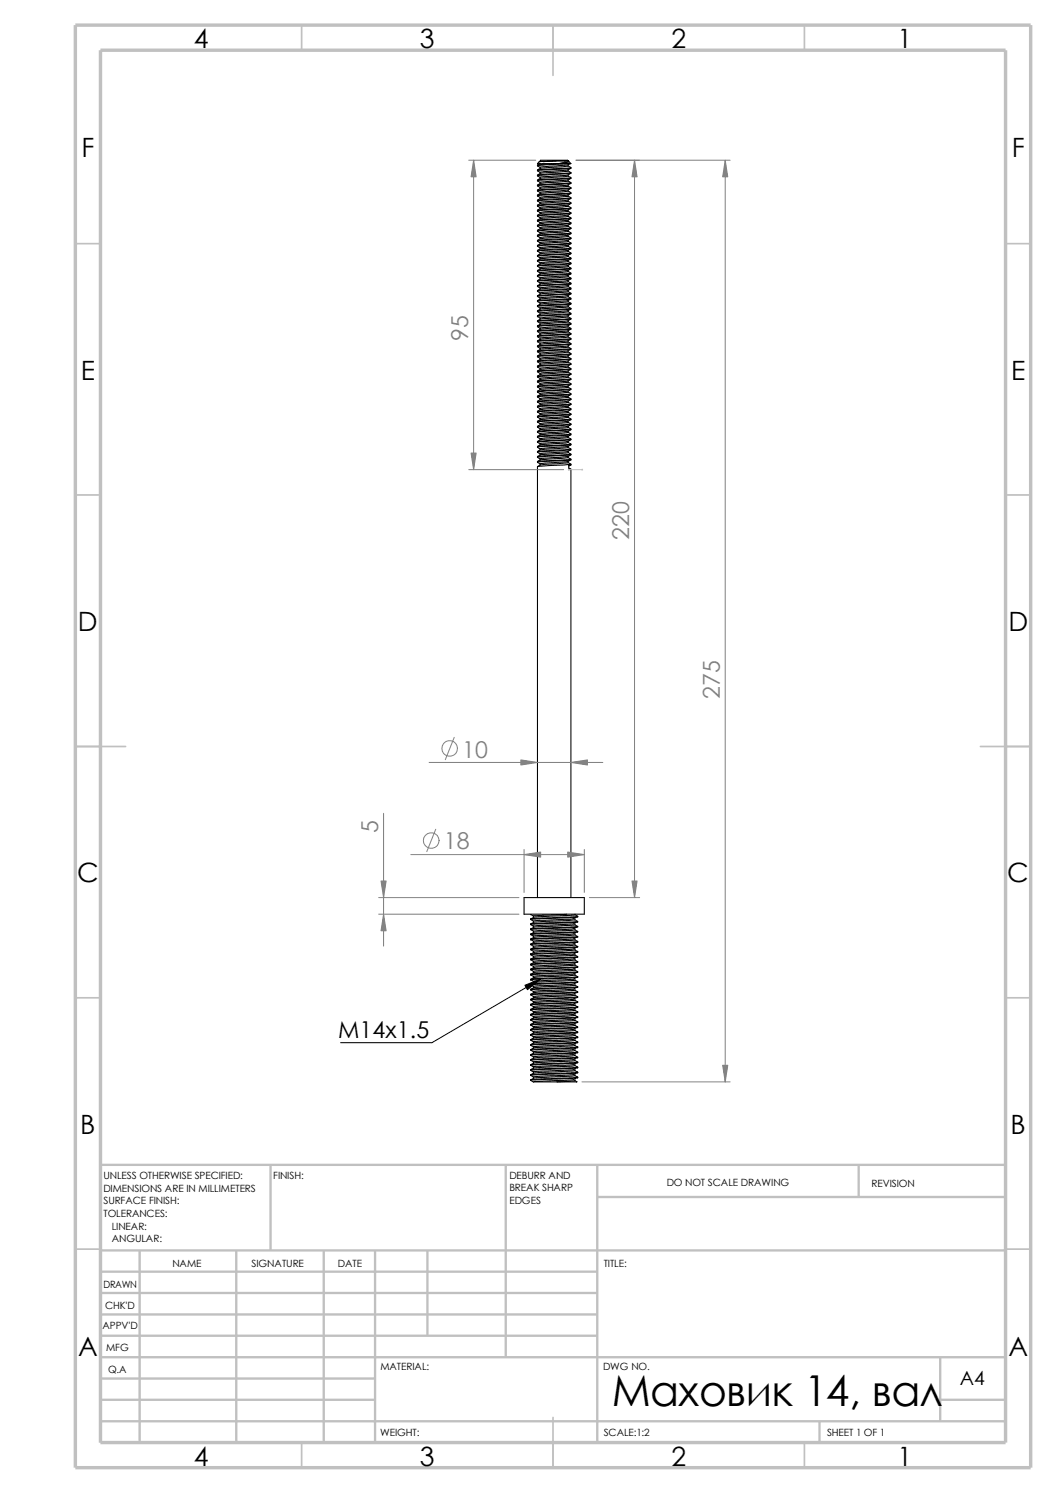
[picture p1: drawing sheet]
<svg xmlns="http://www.w3.org/2000/svg" width="210mm" height="297mm" viewBox="0 0 210 297" stroke-linecap="round" stroke-linejoin="round" font-family="sans-serif">
<g fill="none" stroke="#c0c0c0" stroke-width=".34">
<path d="M60 5v5M110 5v10M160 5v5M15 48.5h5M200 48.5h5M15 98.5h5M200 98.5h5M15 148.5h10M195 148.5h10M15 198.5h5M200 198.5h5M15 248.5h5"/>
<path d="M200 248.5h5M60 287v5M110 282v10M160 287v5"/>
</g>
<g fill="none" stroke="#c0c0c0" stroke-width=".47">
<path d="M53.8 231.7v17.1M100.6 231.7v38.3M118.8 238.1h81.2M118.8 231.7v55.3M170.8 231.7v6.4M200 231.7h-180v55.3M20 257.2h98.8M20 253h98.8M20 248.8h180M27.8 248.8v38.2M47 248.8v38.2M64.4 248.8v38.2"/>
<path d="M74.6 248.8v38.2M85 248.8v16.9M20 278.5h54.6M20 270h180M20 274.2h54.6M20 261.5h98.8M20 265.7h98.8M187 278.5h13M187 270v12.7M20 282.7h180M163 282.7v4.3"/>
</g>
<path d="M15 5h190v287h-190zM20 10h180v277h-180z" fill="none" stroke="#c0c0c0" stroke-width=".68" stroke-linecap="butt"/>
<g fill="none" stroke="#000" stroke-width=".21">
<path d="M106.9 33l.5 .3v.2M106.9 34l.5 .3v.2M106.9 35l.5 .3v.2M106.9 37l.5 .3M106.9 38l.5 .3v.2M106.9 40l.5 .3M106.9 32.9v.1M106.9 37.8v.2M106.9 33h.1M106.9 34h.1M106.9 35h.1M106.9 37h.1"/>
<path d="M106.9 38h.1M106.9 40h.1M106.9 36l.5 .3v.2M106.9 39l.5 .3v.2M107.2 32.2l-.3 .4h4.2M107.4 37.3v.2M107.4 33.5l-.5 .3v.2M107.4 34.5l-.5 .5M107.4 35.5l-.5 .3M107.4 36.5l-.5 .5M107.4 37.5l-.5 .3M107.4 39.5l-.5 .5"/>
<path d="M107.4 32.5l-.5 .3M110.6 32l-3.3 .2M110.6 32l-2.5 .2M110.6 32h2.4M111.1 32.6h2M111.1 32.6l-4.2 .3M112.9 33l-5.4 .5M112.9 35l-5.4 .5M112.9 36l-5.4 .5M112.9 38l-5.4 .5M112.9 39l-5.4 .5M112.9 33.8l-5.5 .5"/>
<path d="M112.9 34.8l-5.5 .5M112.9 35.8l-5.5 .5M112.9 36.8l-5.5 .5M112.9 38.8l-5.5 .5M112.9 39.8l-5.5 .5M113 33l.5 .3v.1M113 34l.5 .5M113 35l.5 .3M113 36l.5 .3v.1M113 37l.5 .5M113 38l.5 .3v.2M113 39l.5 .3v.2"/>
<path d="M113 36.8l.5-.3-6.6 .5M113 33v-.2l-5.6 .5M113 33.8l-.1 .3-5.4 .4M113 34.8v.2M113 35.8v.2M113 36.8l-.1 .3-5.4 .4M113 37.8v.2M113 38.8v.2M113 39.8v.2M113 32l-.1-.1h-4.8a.68 .68 0 0 0-.8 .3M113 32h.1M113.1 32l-.1 .2-1.9 .4"/>
<path d="M113.1 32l.4 .5M113.1 32.6l-6.2 .4M113.5 32.5l-.5 .3M113.5 32.5l-.4 .1M113.5 32.5l-.1 .1M113.5 33.3l-6.6 .5M113.5 34.3l-6.6 .5M113.5 35.3l-6.6 .6M113.5 36.3l-6.6 .5M113.5 37.3l-6.6 .5M113.5 38.4l-6.6 .4M113.5 39.3l-6.6 .5"/>
<path d="M113.5 38.5l-6.6 .4v-.1l.5-.3M113.5 39.5l-.5 .3M113.5 38.5l-.5 .3M113.5 37.5a5.8 5.8 0 0 1-3.3 .5l-2.8 .3M113.5 35.5l-.5 .3M113.5 34.5l-.5 .3M113.5 33.5l-.5 .3M113.5 33.5l-6.6 .5M113.5 34.5l-6.6 .5M113.5 35.5l-6.6 .4M113.5 37.5l-6.6 .5M113.5 39.5l-6.6 .5"/>
<path d="M113.5 35.3v.2M106.9 41l.5 .3v.2M106.9 43l.5 .3v.2M106.9 45l.5 .3M106.9 46l.5 .3v.2M106.9 48l.5 .3v.2M106.9 49l.5 .3v.2M106.9 51l.5 .3v.2M106.9 53l.5 .3M106.9 54l.5 .3v.2M106.9 56l.5 .3v.2M106.9 57l.5 .3v.2"/>
<path d="M106.9 58l.5 .3v.2M106.9 59l.5 .3v.2M106.9 60l.5 .3v.2M106.9 40.9v.1M106.9 45.8v.2M106.9 48.9v.1M106.9 53.8v.2M106.9 41h.1M106.9 43h.1M106.9 45h.1M106.9 46h.1M106.9 48h.1"/>
<path d="M106.9 49h.1M106.9 51h.1M106.9 53h.1M106.9 54h.1M106.9 56h.1M106.9 57h.1M106.9 58h.1M106.9 59h.1M106.9 60h.1M106.9 44l.5 .3v.2M106.9 52l.5 .3v.2M107.4 40.3v.2"/>
<path d="M107.4 45.3v.2M107.4 53.3v.2M107.4 40.5l-.5 .3M107.4 41.5l-.5 .3v.2l.5 .3v.2M107.4 42.5l-.5 .5M107.4 44.5l-.5 .5M107.4 45.5l-.5 .3M107.4 46.5l-.5 .3v.2l.5 .3v.2M107.4 47.5l-.5 .5M107.4 48.5l-.5 .3M107.4 49.5l-.5 .3v.2M107.4 50.5l-.5 .5"/>
<path d="M107.4 52.5l-.5 .5M107.4 53.5l-.5 .3M107.4 54.5l-.5 .3v.2l.5 .3v.2M107.4 55.5l-.5 .5M107.4 56.5l-.5 .3v.2M107.4 57.5l-.5 .5M107.4 58.5l-.5 .5M107.4 59.5l-.5 .3v.1M112.9 40l-5.4 .5M112.9 41l-5.4 .5M112.9 42l-5.4 .5M112.9 43l-5.4 .5"/>
<path d="M112.9 44l-5.4 .5M112.9 46l-5.4 .5M112.9 47l-5.4 .5M112.9 48l-5.4 .5M112.9 49l-5.4 .5M112.9 50l-5.4 .5M112.9 51l-5.4 .5M112.9 52l-5.4 .5M112.9 54l-5.4 .5M112.9 55l-5.4 .5M112.9 56l-5.4 .5M112.9 57l-5.4 .5"/>
<path d="M112.9 59l-5.4 .5M112.9 41.8l-5.5 .5M112.9 42.8l-5.5 .5M112.9 43.8l-5.5 .5M112.9 44.8l-5.5 .5M112.9 46.8l-5.5 .5M112.9 47.8l-5.5 .5M112.9 49.8l-5.5 .5M112.9 50.8l-5.5 .5M112.9 51.8l-5.5 .5M112.9 52.8l-5.5 .5M112.9 54.8l-5.5 .5"/>
<path d="M112.9 55.8l-5.5 .5M112.9 57.8l-5.5 .5M112.9 58.8l-5.5 .5M112.9 59.8l-5.5 .5M113 40l.5 .3v.2M113 41l.5 .3v.1M113 42l.5 .5M113 43l.5 .3M113 44l.5 .3v.1M113 45l.5 .5M113 46l.5 .3M113 47l.5 .3v.2"/>
<path d="M113 48l.5 .3M113 49l.5 .3v.1M113 50l.5 .5M113 51l.5 .3M113 52l.5 .3-.5 .5M113 53l.5 .5M113 54l.5 .3M113 55l.5 .3v.2M113 56l.5 .3M113 57l.5 .3v.1M113 58l.5 .5M113 59l.5 .3"/>
<path d="M113 57.8l.5-.3-6.6 .5M113 54.8l.5-.3-6.6 .4M113 49.8l.5-.3-6.6 .5 .5 .3v.2M113 44.8l.5-.3-6.6 .5M113 40.8v.2M113 41.8v.2M113 42.8v.2M113 43.8v.2M113 44.8l-.1 .3-5.4 .4M113 45.8v.2M113 46.8v.2M113 47.8v.2"/>
<path d="M113 48.8v.2M113 49.8v.2M113 50.8v.2M113 51.8v.2M113 52.8l-.1 .3-5.4 .4M113 53.8v.2M113 54.8v.2M113 55.8v.2M113 56.8v.2M113 57.8l-.1 .3-5.4 .4M113 58.8v.2M113 59.8v.2"/>
<path d="M113.5 40.3l-6.6 .6M113.5 41.3l-6.6 .5M113.5 42.3l-6.6 .5M113.5 43.3l-6.6 .5M113.5 44.3l-6.6 .5M113.5 45.3l-6.6 .5M113.5 46.4l-6.6 .4M113.5 47.3l-6.6 .5M113.5 48.3l-6.6 .6M113.5 49.3l-6.6 .5M113.5 50.3l-6.6 .5M113.5 51.4l-6.6 .4"/>
<path d="M113.5 52.3l-6.6 .5M113.5 53.3l-6.6 .5M113.5 54.4l-6.6 .4M113.5 55.3l-6.6 .5M113.5 56.3l-6.6 .6M113.5 57.3l-6.6 .5M113.5 58.3l-6.6 .5M113.5 59.4l-6.6 .4M113.5 43.5l-6.6 .4v-.1l.5-.3M113.5 51.5l-6.6 .4v-.1l.5-.3M113.5 59.5l-.5 .3M113.5 58.5l-.5 .3"/>
<path d="M113.5 56.5l-.5 .3-5.6 .5M113.5 55.5l-.5 .3M113.5 53.5a5.8 5.8 0 0 1-3.3 .5l-2.8 .3M113.5 51.5l-.5 .3M113.5 50.5l-.5 .3M113.5 48.5l-.5 .3-5.6 .5M113.5 47.5l-.5 .3M113.5 46.5l-.5 .3M113.5 45.5a5.8 5.8 0 0 1-3.3 .5l-2.8 .3M113.5 43.5l-.5 .3M113.5 42.5l-.5 .3M113.5 41.5l-.5 .3"/>
<path d="M113.5 40.5l-.5 .3-5.6 .5M113.5 40.5l-6.6 .5M113.5 41.5l-6.6 .5M113.5 42.5l-6.6 .5M113.5 45.5l-6.6 .5M113.5 46.5l-6.6 .4M113.5 47.5l-6.6 .5M113.5 48.5l-6.6 .5M113.5 50.5l-6.6 .5M113.5 52.5l-6.6 .5M113.5 53.5l-6.6 .5M113.5 55.5l-6.6 .5"/>
<path d="M113.5 56.5l-6.6 .5M113.5 58.5l-6.6 .5M113.5 59.5l-6.6 .4M113.5 43.3v.2M113.5 46.4v.1M113.5 48.3v.2M113.5 51.4v.1M113.5 54.4h.1M113.5 56.3v.2M113.5 59.4v.1M106.9 61l.5 .3M106.9 62l.5 .3v.2"/>
<path d="M106.9 64l.5 .3v.2M106.9 65l.5 .3v.2M106.9 66l.5 .3v.2M106.9 67l.5 .3v.2M106.9 68l.5 .3v.2M106.9 69l.5 .3M106.9 70l.5 .3v.2M106.9 72l.5 .3v.2M106.9 73l.5 .3v.2M106.9 74l.5 .3v.2M106.9 75l.5 .3v.2M106.9 77l.5 .3"/>
<path d="M106.9 78l.5 .3v.2M106.9 80l.5 .3v.2M106.9 61.8v.2M106.9 69.8v.2M106.9 72.9v.1M106.9 74.8v.2M106.9 77.9v.1M106.9 61h.1M106.9 62h.1M106.9 64h.1M106.9 65h.1M106.9 66h.1"/>
<path d="M106.9 67h.1M106.9 68h.1M106.9 69h.1M106.9 70h.1M106.9 72h.1M106.9 73h.1M106.9 74h.1M106.9 75h.1M106.9 77h.1M106.9 78h.1M106.9 80h.1M106.9 76l.5 .3v.2"/>
<path d="M107.4 61.3v.2M107.4 69.3v.2M107.4 77.3v.2M107.4 60.5l-.5 .5M107.4 61.5l-.5 .3M107.4 62.5l-.5 .3v.2l.5 .3v.2M107.4 63.5l-.5 .5M107.4 64.5l-.5 .3v.2M107.4 65.5l-.5 .5M107.4 66.5l-.5 .3v.2M107.4 67.5l-.5 .3v.1M107.4 68.5l-.5 .5"/>
<path d="M107.4 69.5l-.5 .3M107.4 70.5l-.5 .3v.2l.5 .3v.2M107.4 71.5l-.5 .5M107.4 72.5l-.5 .3M107.4 73.5l-.5 .5M107.4 74.5l-.5 .3M107.4 76.5l-.5 .5M107.4 77.5l-.5 .3M107.4 78.5l-.5 .3v.2l.5 .3v.2M107.4 79.5l-.5 .5M112.9 60l-5.4 .5M112.9 62l-5.4 .5"/>
<path d="M112.9 63l-5.4 .5M112.9 64l-5.4 .5M112.9 65l-5.4 .5M112.9 67l-5.4 .5M112.9 68l-5.4 .5M112.9 69l-5.4 .5M112.9 70l-5.4 .5M112.9 71l-5.4 .5M112.9 72l-5.4 .5M112.9 73l-5.4 .5M112.9 75l-5.4 .5M112.9 76l-5.4 .5"/>
<path d="M112.9 77l-5.4 .5M112.9 78l-5.4 .5M112.9 79l-5.4 .5M112.9 60.8l-5.5 .5M112.9 62.8l-5.5 .5M112.9 63.8l-5.5 .5M112.9 65.8l-5.5 .5M112.9 66.8l-5.5 .5M112.9 67.8l-5.5 .5M112.9 68.8l-5.5 .5M112.9 70.8l-5.5 .5M112.9 71.8l-5.5 .5"/>
<path d="M112.9 72.8l-5.5 .5M112.9 73.8l-5.5 .5M112.9 74.8l-5.5 .5M112.9 75.8l-5.5 .5M112.9 76.8l-5.5 .5M112.9 78.8l-5.5 .5M112.9 79.8l-5.5 .5M113 60l.5 .3v.2M113 61l.5 .5M113 62l.5 .3M113 63l.5 .3v.2M113 64l.5 .3"/>
<path d="M113 65l.5 .3v.1M113 66l.5 .5M113 67l.5 .3M113 68l.5 .3v.2M113 69l.5 .5M113 70l.5 .3v.1M113 71l.5 .3v.2M113 72l.5 .3M113 73l.5 .3v.1M113 74l.5 .5M113 75l.5 .3M113 76l.5 .3v.2"/>
<path d="M113 77l.5 .5M113 78l.5 .3v.1M113 79l.5 .3v.2M113 78.8l.5-.3-6.6 .5M113 73.8l.5-.3-6.6 .5M113 70.8l.5-.3-6.6 .5M113 65.8l.5-.3-6.6 .5M113 62.8l.5-.3-6.6 .4M113 60.8l-.1 .3-5.4 .4M113 61.8v.2M113 62.8v.2M113 63.8v.2"/>
<path d="M113 64.8v.2M113 65.8l-.1 .3-5.4 .4M113 66.8v.2M113 67.8v.2M113 68.8v.2M113 69.8v.2M113 70.8v.2M113 71.8v.2M113 72.8v.2M113 73.8l-.1 .3-5.4 .4M113 74.8v.2M113 75.8v.2"/>
<path d="M113 76.8v.2M113 77.8v.2M113 78.8v.2M113 79.8v.2M113.5 60.3l-6.6 .5M113.5 61.3l-6.6 .5M113.5 62.4l-6.6 .4M113.5 63.3l-6.6 .5M113.5 64.3l-6.6 .6M113.5 65.3l-6.6 .5M113.5 66.3l-6.6 .5M113.5 67.4l-6.6 .4"/>
<path d="M113.5 68.3l-6.6 .5M113.5 69.3l-6.6 .5M113.5 70.3l-6.6 .5M113.5 71.3l-6.6 .5M113.5 72.3l-6.6 .6M113.5 73.3l-6.6 .5M113.5 74.3l-6.6 .5M113.5 75.4l-6.6 .4M113.5 76.3l-6.6 .5M113.5 77.3l-6.6 .6M113.5 78.3l-6.6 .5M113.5 79.3l-6.6 .5"/>
<path d="M113.5 75.5l-6.6 .4v-.1l.5-.3M113.5 79.5l-.5 .3M113.5 77.5a5.8 5.8 0 0 1-3.3 .5l-2.8 .3M113.5 76.5l-.5 .3M113.5 75.5l-.5 .3M113.5 74.5l-.5 .3M113.5 72.5l-.5 .3M113.5 71.5l-.5 .3M113.5 69.5a5.8 5.8 0 0 1-3.3 .5l-2.8 .3M113.5 68.5l-.5 .3M113.5 67.5l-.5 .3M113.5 66.5l-.5 .3"/>
<path d="M113.5 64.5l-.5 .3-5.6 .5M113.5 63.5l-.5 .3M113.5 61.5a5.8 5.8 0 0 1-3.3 .5l-2.8 .3M113.5 60.5l-.5 .3M113.5 60.5l-6.6 .5M113.5 61.5l-6.6 .5M113.5 63.5l-6.6 .5M113.5 64.5l-6.6 .5M113.5 66.5l-6.6 .5M113.5 67.5l-6.6 .4M113.5 68.5l-6.6 .5M113.5 69.5l-6.6 .5"/>
<path d="M113.5 71.5l-6.6 .5M113.5 72.5l-6.6 .5M113.5 74.5l-6.6 .5M113.5 76.5l-6.6 .5M113.5 77.5l-6.6 .5M113.5 79.5l-6.6 .5M113.5 62.4h.1M113.5 64.3v.2M113.5 67.4v.1M113.5 72.3v.2M113.5 75.4v.1M106.9 82l.5 .3v.2"/>
<path d="M106.9 83l.5 .3v.2M106.9 85l.5 .3M106.9 86l.5 .3v.2M106.9 88l.5 .3v.2M106.9 90l.5 .3M106.9 91l.5 .3v.2M106.9 82.8v.2M106.9 85.9v.1M106.9 90.8v.2M106.9 82h.1M106.9 83h.1M106.9 85h.1"/>
<path d="M106.9 86h.1M106.9 88h.1M106.9 90h.1M106.9 91h.1M106.9 81l.5 .3v.2M106.9 84l.5 .3v.2M106.9 89l.5 .3v.2M106.9 92l.5 .3v.2M107.4 85.3v.2M107.4 90.3v.2M107.4 80.5l-.5 .3M107.4 81.5l-.5 .5"/>
<path d="M107.4 82.5l-.5 .3M107.4 84.5l-.5 .5M107.4 85.5l-.5 .3M107.4 86.5l-.5 .3v.2l.5 .3v.2M107.4 87.5l-.5 .5M107.4 88.5l-.5 .3M107.4 89.5l-.5 .5M107.4 90.5l-.5 .3M107.4 92.5l-.5 .3v85.8M112.9 80l-5.4 .5M112.9 81l-5.4 .5M112.9 83l-5.4 .5"/>
<path d="M112.9 84l-5.4 .5M112.9 85l-5.4 .5M112.9 86l-5.4 .5M112.9 87l-5.4 .5M112.9 88l-5.4 .5M112.9 89l-5.4 .5M112.9 91l-5.4 .5M112.9 92l-5.4 .5M112.9 80.8l-5.5 .5M112.9 81.8l-5.5 .5M112.9 82.8l-5.5 .5M112.9 83.8l-5.5 .5"/>
<path d="M112.9 84.8l-5.5 .5M112.9 86.8l-5.5 .5M112.9 87.8l-5.5 .5M112.9 88.8l-5.5 .5M112.9 89.8l-5.5 .5M112.9 91.8l-5.5 .5M113 80l.5 .3M113 81l.5 .3v.1M113 82l.5 .5M113 83l.5 .3v.2M113 84l.5 .3v.2M113 85l.5 .3"/>
<path d="M113 86l.5 .3v.1M113 87l.5 .3v.2M113 88l.5 .3M113 89l.5 .3v.2M113 90l.5 .5M113 91l.5 .3v.2M113 92l.5 .3v.2M113 89.8l.5-.3-6.6 .5M113 81.8l.5-.3-6.6 .5M113 80.8v.2M113 81.8l-.1 .3-5.4 .4M113 82.8v.2"/>
<path d="M113 83.8v.2M113 84.8v.2M113 85.8v.2M113 86.8v.2M113 87.8v.2M113 88.8v.2M113 89.8l-.1 .3-5.4 .4M113 90.8v.2M113 91.8v.2M113.1 93.1l.4 .2v85.3M113.1 92.7l.4-.2h-.4v.9l.4-.1M113.5 80.3l-6.6 .6"/>
<path d="M113.5 81.3l-6.6 .5M113.5 82.3l-6.6 .5M113.5 83.4l-6.6 .4M113.5 84.3l-6.6 .5M113.5 85.3l-6.6 .6M113.5 86.3l-6.6 .5M113.5 87.3l-6.6 .5M113.5 88.3l-6.6 .6M113.5 89.3l-6.6 .5M113.5 90.3l-6.6 .5M113.5 91.4l-6.6 .4M113.5 92.3l-6.6 .5"/>
<path d="M113.5 83.5l-6.6 .4v-.1l.5-.3M113.5 91.5l-6.6 .4v-.1l.5-.3M113.5 91.5l-.5 .3M113.5 90.5a5.8 5.8 0 0 1-3.3 .5l-2.8 .3M113.5 88.5l-.5 .3M113.5 87.5l-.5 .3M113.5 86.5l-.5 .3M113.5 85.5l-.5 .3-5.6 .5M113.5 84.5l-.5 .3M113.5 83.5l-.5 .3M113.5 82.5l-.5 .3M113.5 80.5l-.5 .3"/>
<path d="M113.5 80.5l-6.6 .4M113.5 82.5l-6.6 .5M113.5 84.5l-6.6 .5M113.5 85.5l-6.6 .5M113.5 86.5l-6.6 .5M113.5 87.5l-6.6 .5M113.5 88.5l-6.6 .4M113.5 90.5l-6.6 .5M113.5 80.3v.2M113.5 85.3v.2M113.5 88.3v.2M113.5 92.5h.1"/>
<path d="M104.2 178.6h12v3.3h-12zM105.5 199.9l.6 .3M105.5 198.9l.6 .4M105.5 198l.6 .2v.3M105.5 196.9l.6 .3v.3M105.5 195.9l.6 .4v.2M105.5 194.9l.6 .3v.3M105.5 193.9l.6 .3M105.5 192.9l.6 .4M105.5 191.9l.6 .3M105.5 190.9l.6 .4M105.5 189.9l.6 .3"/>
<path d="M105.5 188.9l.6 .3M105.5 187.9l.6 .4M105.5 186.9l.6 .3M105.5 185.9l.6 .3v.3M105.5 185l.6 .3v.2M105.5 183.9l.6 .3v.3M105.5 182.9l.6 .4M105.5 181.9l.6 .3v.3M105.5 184.8l9.4-.5v.1l-.8 .1-8.5 .4zM105.5 181.9h.1M105.5 182.8v.1M105.5 183.8v.1"/>
<path d="M105.5 185.8v.1M105.5 186.8v.1M105.5 188.8v.1M105.5 190.8v.1M105.5 191.8v.1M105.5 193.8v.1M105.5 194.8v.1M105.5 196.8v.1M105.5 198.8v.1M105.5 199.8v.1M105.5 191.9h.1M105.5 190.9h.1"/>
<path d="M105.5 186.9h.1M105.5 192.8l9.4-.5v.1l-1.6 .2-7.7 .3zM106.1 199.2v.3M106.1 194.2v.3M106.1 193.3v.2M106.1 192.2v.3M106.1 190.2v.3M106.1 189.2v.3M106.1 188.3v.2M106.1 187.2v.3M106.1 183.2v.3M106.1 199.5l-.5 .3"/>
<path d="M106.1 191.5l-.5 .3M106.1 183.5l-.5 .3M112.7 181.9l-6.6 .3M114 198.8l-7.9 .4M114 197.8l-7.9 .4M114 196.8l-7.9 .4M114 195.8l-7.9 .5M114 194.8l-7.9 .4M114 184.8l-7.9 .5M114 183.8l-7.9 .4M114 182.8l-7.9 .4M114 190.8l-7.5 .4h-.4v.3"/>
<path d="M114 193.8l-7.9 .4M114 192.8l-7.9 .5M114 191.8l-7.9 .4M114.3 200l-7.9 .4-.8 .4M114.3 198l-7.9 .4-.3 .1-.5 .3M114.3 197l-7.2 .4-1 .1-.5 .3M114.3 196l-7.9 .4-.3 .1-.5 .3M114.3 195l-7.9 .4-.8 .4M114.3 194l-7.2 .4-1 .1-.5 .3M114.3 193l-7.9 .4-.3 .1-.5 .3M114.3 192l-7.9 .4-.8 .4M114.3 190l-7.9 .4-.3 .1-.5 .3"/>
<path d="M114.3 189l-7.2 .4-1 .1-.5 .3M114.3 188l-7.9 .4-.3 .1-.5 .3M114.3 187l-7.9 .4-.8 .4M114.3 186l-7.2 .4-1 .1-.5 .3M114.3 185l-7.9 .4-.3 .1-.5 .3M114.3 184l-7.9 .4-.8 .4M114.3 182l-7.9 .4-.3 .1-.5 .3M114.3 199l-8.2 .5M114.3 191l-8.2 .5M114.3 183l-8.2 .5M114.3 199.7v.3l.6 .3M114.3 198.8v.2l.6 .4"/>
<path d="M114.3 197.7v.3l.6 .3v.1l-9.3 .5M114.3 196.7v.3l.6 .3M114.3 195.7v.3l.6 .3M114.3 194.7v.3l.6 .3M114.3 193.7v.3l.6 .4-9.4 .5M114.3 192.7v.3l.6 .3v.2l-9.3 .4M114.3 191.7v.3l.6 .3M114.3 190.8v.2l.6 .3M114.3 189.7v.3l.6 .3v.2l-9.3 .4M114.3 188.7v.3l.6 .3M114.3 187.7v.3l.6 .3M114.3 186.7v.3l.6 .3"/>
<path d="M114.3 185.7v.3l.6 .3M114.3 184.7v.3l.6 .3v.1M114.3 183.7v.3l.6 .3M114.3 183l.6 .4-9.4 .5M114.3 181.9v.1l.6 .3M114.3 182.8v.2M114.5 199.5a1.48 1.48 0 0 1-1.5 .4l-6.9 .3M114.5 198.5l-.5 .3M114.5 197.5l-.5 .3M114.5 196.5l-.5 .3M114.5 195.5l-.5 .3M114.5 194.5l-.5 .3"/>
<path d="M114.5 193.5l-.5 .3M114.5 192.5l-.5 .3M114.5 191.5l-.5 .3M114.5 190.5l-.5 .3M114.5 189.5a1 1 0 0 1-1 .3l-7.4 .4M114.5 188.5l-.2 .1a1.66 1.66 0 0 1-1.4 .3l-6.8 .3M114.5 187.5a5.9 5.9 0 0 1-3.2 .5l-5.2 .3M114.5 186.5l-.5 .3-7.9 .4M114.5 185.5a1.79 1.79 0 0 1-1.5 .4l-6.9 .3M114.5 184.5l-.5 .3M114.5 183.5l-.5 .3M114.5 182.5l-.5 .3"/>
<path d="M114.9 188.3h.1M114.9 182.3h.1M114.9 198.3l-9.3 .5M114.9 194.3l-9.3 .5M114.9 189.3l-9.1 .4-.3 .1v.1M114.9 199.4l-9.4 .5M114.9 188.4l-9.4 .5M114.9 185.4l-9.4 .5M114.9 199.3l-9.4 .5M114.9 193.3l-9.4 .5M114.9 190.3l-9.4 .5M114.9 185.3l-9.4 .5"/>
<path d="M114.9 183.3l-9.4 .5M114.9 197.3v.1l-.7 .1-8.7 .4v-.1l.7-.1 8.7-.4M114.9 196.3l-.2 .2-.9 .1-8.3 .3M114.9 195.3v.2h-.3l-9 .4M114.9 191.3l-.2 .2-1 .1-8.2 .3M114.9 189.3v.1l-.8 .1-8.6 .4M114.9 187.3v.2h-.3l-9.1 .4M114.9 186.3v.1l-.6 .1-8.8 .4M114.9 182.3v.2h-.9l-8.5 .4M114.9 196.3l-9.4 .5M114.9 188.3v.1M114.9 191.3l-9.3 .5"/>
<path d="M114.9 188.3l-9.3 .5M114.9 187.3l-8.1 .4-1.2 .1-.1 .1M114.9 195.3l-8.9 .4-.5 .1v.1M114.9 186.3l-9.4 .5M114.9 182.3l-9.4 .5M105.5 213.9l.6 .3M105.5 212.9l.6 .3v.3M105.5 211.9l.6 .4M105.5 210.9l.6 .3v.3M105.5 209.9l.6 .3v.3M105.5 208.9l.6 .4v.2M105.5 207.9l.6 .3"/>
<path d="M105.5 206.9l.6 .3M105.5 205.9l.6 .3M105.5 204.9l.6 .3M105.5 203.9l.6 .4M105.5 202.9l.6 .3M105.5 201.9l.6 .3M105.5 200.9l.6 .4M105.5 214.9l.6 .4M105.5 201.8v.1M105.5 203.8v.1M105.5 204.8v.1M105.5 206.8v.1"/>
<path d="M105.5 207.8v.1M105.5 209.8v.1M105.5 211.8v.1M105.5 212.8v.1M105.5 214.8v.1M105.5 211.9h.1M105.5 204.9h.1M105.5 202.9h.1M106.1 214.2v.3M106.1 212.2v.3M106.1 208.2v.3M106.1 207.2v.3"/>
<path d="M106.1 206.2v.3M106.1 205.2v.3M106.1 204.3v.2M106.1 203.2v.3M106.1 202.2v.3M106.1 201.3v.2M106.1 200.2v.3M106.1 212.5l-.5 .3M106.1 210.5l-.5 .3M106.1 207.5l-.5 .3M106.1 204.5l-.5 .3M106.1 202.5l-.5 .3"/>
<path d="M110.8 215.2h3.9M114 211.8l-7.9 .4M114 210.8l-7.9 .4M114 209.8l-7.9 .4M114 208.8l-7.9 .5M114 207.8l-7.9 .4M114 206.8l-7.9 .4M114 205.8l-7.9 .4M114 204.8l-7.9 .4M114.3 213l-7.2 .4-1 .1-.5 .3M114.3 211l-7.9 .4-.8 .4M114.3 209l-7.9 .4-.3 .1-.5 .3"/>
<path d="M114.3 208l-7.9 .4-.8 .4M114.3 206l-7.9 .4-.3 .1-.5 .3M114.3 205l-7.2 .4-1 .1-.5 .3M114.3 203l-7.9 .4-.8 .4M114.3 201l-7.9 .4-.3 .1-.5 .3M114.3 214l-7.9 .4-.3 .1-.5 .3M114.3 212l-8.2 .5M114.3 210l-8.2 .5M114.3 207l-8.2 .5M114.3 204l-8.2 .5M114.3 202l-8.2 .5M114.3 215l-3.5 .2"/>
<path d="M114.3 213.7v.3l.6 .3v.2l-9.4 .4M114.3 212.7v.3l.6 .3M114.3 212l.6 .3M114.3 210.7v.3l.6 .3M114.3 209.7v.3l.6 .3M114.3 208.7v.3l.6 .3M114.3 207.7v.3l.6 .3v.1l-9.3 .5M114.3 206.8v.2l.6 .3M114.3 205.7v.3l.6 .3v.2l-9.4 .4M114.3 204.7v.3l.6 .3v.1l-9.4 .5M114.3 204l.6 .4M114.3 202.7v.3l.6 .3"/>
<path d="M114.3 201.7v.3l.6 .3M114.3 200.7v.3l.6 .3v.2l-9.4 .4M114.3 214.8v.2l.4 .2M114.3 211.8v.2M114.3 203.8v.2M114.5 213.5a5.5 5.5 0 0 1-3.1 .5l-5.3 .2M114.5 212.5a1.48 1.48 0 0 1-1.5 .4l-6.9 .3M114.5 211.5l-.5 .3M114.5 210.5l-.5 .3M114.5 209.5l-.5 .3M114.5 208.5l-.5 .3M114.5 207.5l-.5 .3"/>
<path d="M114.5 206.5l-.5 .3M114.5 205.5l-.5 .3M114.5 204.5l-.5 .3M114.5 203.5l-.5 .3-7.9 .5M114.5 202.5l-.2 .1a1.53 1.53 0 0 1-1.4 .3l-6.8 .3M114.5 201.5a5.5 5.5 0 0 1-3.2 .4l-5.2 .3M114.5 200.5a1.86 1.86 0 0 1-1.6 .4l-6.8 .4M114.5 214.5a5.2 5.2 0 0 1-3.2 .4l-5.2 .3h4.7M114.9 213.3h.1M114.9 212.3h.1M114.9 211.3h.1M114.9 207.3h.1"/>
<path d="M114.9 202.3h.1M114.9 205.3l-8.6 .4-.7 .1-.1 .1M114.9 204.4l-9.4 .5M114.9 203.4l-9.4 .5M114.9 214.3l-9.4 .5M114.9 208.3l-8.8 .4-.6 .1v.1M114.9 206.3l-9.4 .5M114.9 204.3l-9.4 .5M114.9 201.3l-9.4 .5M114.9 213.3v.1l-.8 .1-8.6 .4M114.9 212.3l-.1 .2h-.4l-8.9 .4M114.9 211.3a1.08 1.08 0 0 1-1.2 .2l-8.2 .4"/>
<path d="M114.9 210.3l-.2 .2-1.2 .1-8 .2M114.9 209.3l-.1 .2-.9 .1-8.4 .3M114.9 207.3v.1l-.6 .1-8.7 .4M114.9 202.3v.1l-1.4 .2-8 .2M114.9 200.3v.1l-.9 .1-8.4 .4M114.9 203.3v.1M114.9 209.3l-9.3 .5M114.9 203.3l-9.3 .5M114.9 213.3l-8.8 .4-.6 .1v.1M114.9 212.3l-9.4 .5M114.9 211.3l-9.4 .5M114.9 210.3l-9.4 .5"/>
<path d="M114.9 207.3l-9.4 .5M114.9 202.3l-9.4 .5M114.9 200.3l-8.8 .4-.6 .1v.1"/>
</g>
<path d="M113.1 93.4h2.7" fill="none" stroke="#c0c0c0" stroke-width=".2"/>
<g fill="#c0c0c0" stroke="#c0c0c0" stroke-width=".2">
<circle cx="115.8" cy="93.4" r=".08"/>
<circle cx="113.1" cy="93.4" r=".08"/>
</g>
<g fill="none" stroke="#808080" stroke-width=".2">
<path d="M93.2 31.9h13.4M94.2 31.9v61.5M114.6 31.9h30.6M126.2 31.9v146.7M144.2 31.9v183.3M93.2 93.4h18.9M85.3 151.7h34.6M90.3 146.7l-1.7 4.4M75.3 178.6h27.9M76.3 161.8v26.4M81.7 170h34.5M86.7 165l-1.8 4.4"/>
<path d="M104.2 169v8.5M116.2 169v8.5M117.2 178.6h10M75.3 181.9h27.9M115.7 215.2h29.5"/>
<circle cx="89.4" cy="148.9" r="1.56"/>
<circle cx="85.8" cy="167.2" r="1.56"/>
</g>
<g fill="#808080" stroke="#808080" stroke-width=".2">
<path d="M93.7 90.1h1l-.5 3.3z"/>
<path d="M94.2 31.9l.5 3.3h-1z"/>
<path d="M104.2 170l3.3-.5v1z"/>
<path d="M112.9 169.5l3.3 .5-3.3 .5z"/>
<path d="M125.7 175.3h1l-.5 3.3z"/>
<path d="M126.2 31.9l.5 3.3h-1z"/>
<path d="M76.3 181.9l.5 3.3h-1z"/>
<path d="M75.8 175.3h1l-.5 3.3z"/>
<path d="M103.6 151.2l3.3 .5-3.3 .5z"/>
<path d="M113.5 151.7l3.3-.5v1z"/>
<path d="M144.2 31.9l.5 3.3h-1z"/>
<path d="M143.7 211.9h1l-.5 3.3z"/>
</g>
<path d="M107.5 194.8l-21.6 12.6h-18.2" fill="none" stroke="#000" stroke-width=".2"/>
<path d="M104.4 196l3.1-1.2-2.6 2.1z" fill="#000" stroke="#000" stroke-width=".2"/>
<text font-size="8.5" x="121.7" y="279.7">Маховик 14, вал</text>
<g font-size="5.3">
<text x="38.5" y="9.6">4</text>
<text x="83.5" y="9.6">3</text>
<text x="133.5" y="9.6">2</text>
<text x="178.5" y="9.6">1</text>
<text x="16.2" y="31.3">F</text>
<text x="201.2" y="31.3">F</text>
<text x="16" y="75.6">E</text>
<text x="201.1" y="75.6">E</text>
<text x="15.5" y="125.6">D</text>
<text x="200.6" y="125.6">D</text>
<text x="15.3" y="175.6">C</text>
<text x="200.3" y="175.6">C</text>
<text x="16" y="225.6">B</text>
<text x="201" y="225.6">B</text>
<text x="15.5" y="269.8">A</text>
<text x="200.5" y="269.8">A</text>
<text x="38.5" y="291.6">4</text>
<text x="83.5" y="291.6">3</text>
<text x="133.5" y="291.6">2</text>
<text x="178.5" y="291.6">1</text>
</g>
<g font-size="4.6" fill="#808080">
<text x="93.1" y="67.8" transform="rotate(-90 93.1 67.8)">95</text>
<text x="125.1" y="107.5" transform="rotate(-90 125.1 107.5)">220</text>
<text x="143.1" y="139" transform="rotate(-90 143.1 139)">275</text>
<text x="91.9" y="150.7">10</text>
<text x="75.2" y="165.7" transform="rotate(-90 75.2 165.7)">5</text>
<text x="88.3" y="169">18</text>
</g>
<text font-size="4.6" x="67.2" y="206.5">М14х1.5</text>
<text font-size="3.9" x="190.9" y="275.5">A4</text>
<g font-size="2">
<text x="20.6" y="234.6">UNLESS OTHERWISE SPECIFIED:</text>
<text x="20.6" y="237.1">DIMENSIONS ARE IN MILLIMETERS</text>
<text x="20.6" y="239.6">SURFACE FINISH:</text>
<text x="54.4" y="234.6">FINISH:</text>
<text x="101.3" y="239.5">EDGES</text>
<text x="101.3" y="234.5">DEBURR AND</text>
<text x="101.3" y="237">BREAK SHARP</text>
<text x="132.6" y="236">DO NOT SCALE DRAWING</text>
<text x="173.3" y="236.2">REVISION</text>
<text x="20.6" y="242.1">TOLERANCES:</text>
<text x="22.2" y="244.6">LINEAR:</text>
<text x="22.2" y="247.1">ANGULAR:</text>
<text x="50" y="252">SIGNATURE</text>
<text x="67.2" y="252">DATE</text>
<text x="120.1" y="252">TITLE:</text>
<text x="20.6" y="256.2">DRAWN</text>
<text x="34.3" y="252.1">NAME</text>
<text x="20.9" y="260.4">CHK'D</text>
<text x="20.4" y="264.5">APPV'D</text>
<text x="21.1" y="268.8">MFG</text>
<text x="21.5" y="273.1">Q.A</text>
<text x="75.6" y="272.5">MATERIAL:</text>
<text x="119.9" y="272.5">DWG NO.</text>
<text x="75.6" y="285.6">WEIGHT:</text>
<text x="120.1" y="285.6">SCALE:1:2</text>
<text x="164.5" y="285.6">SHEET 1 OF 1</text>
</g>
</svg>
